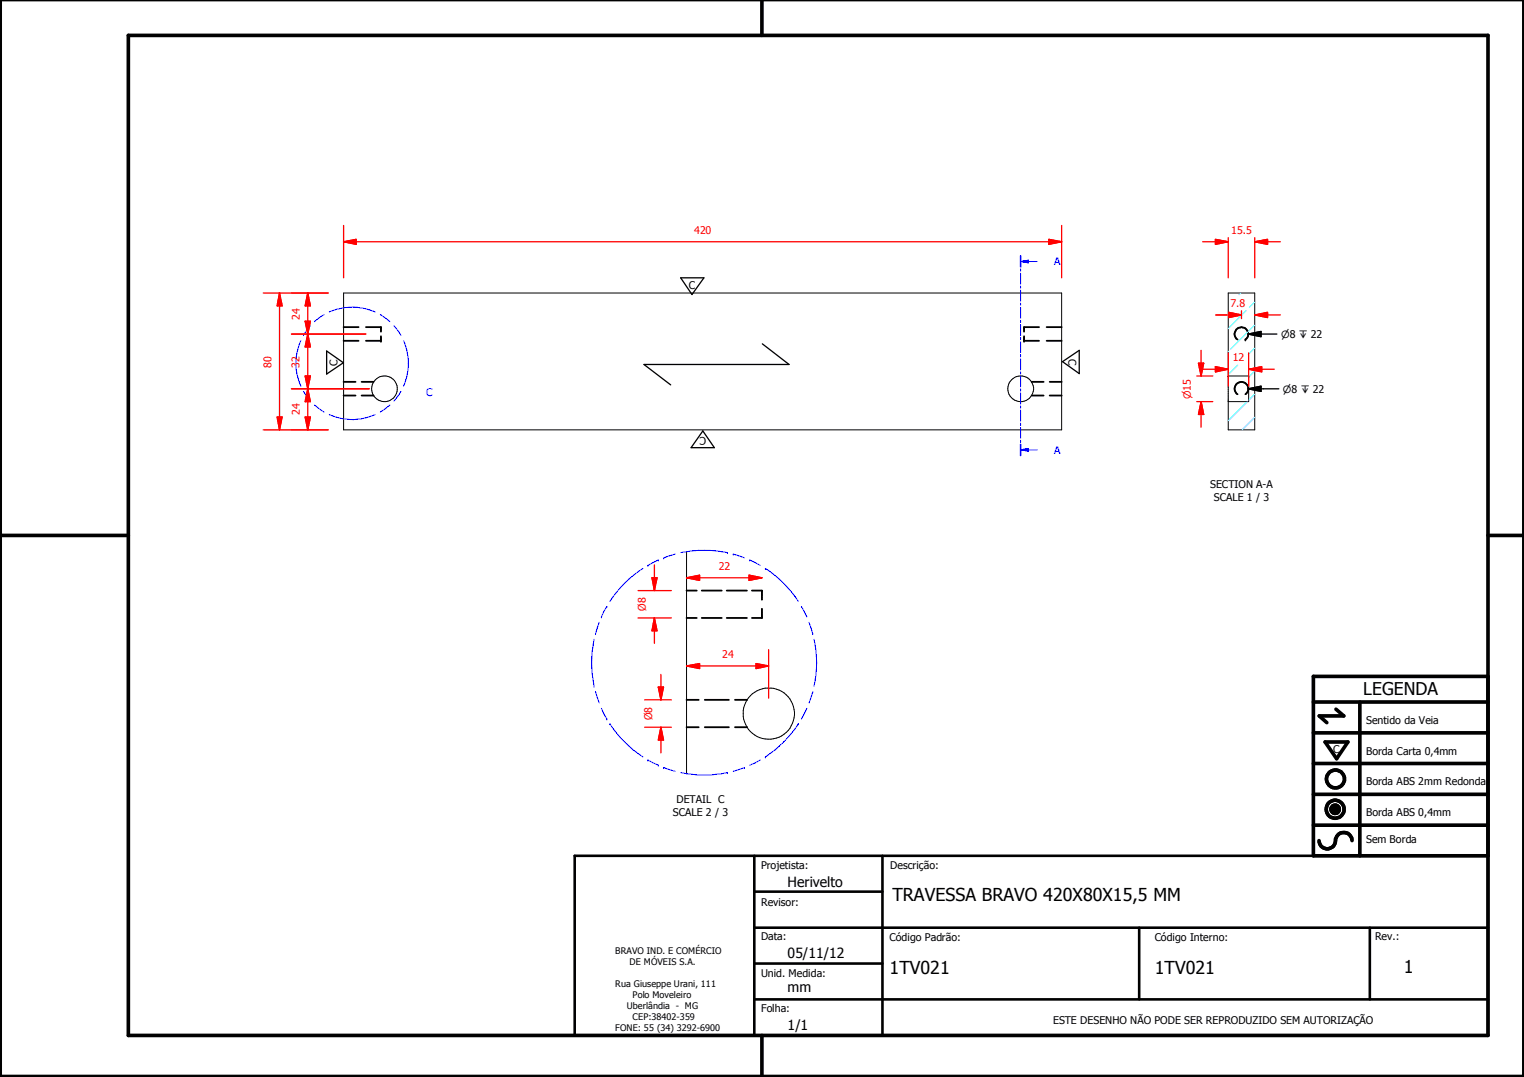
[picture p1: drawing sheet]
<svg xmlns="http://www.w3.org/2000/svg" width="297mm" height="210mm" viewBox="0 0 297 210" stroke-linecap="round" stroke-linejoin="round" font-family="sans-serif">
<g fill="none" stroke="#000" stroke-width=".35">
<path d="M67 74.4h2.3M67 77.1h2.3M67 63.8h2.9M67 66.4h2.9M70.5 74.4h2.3M70.5 77.1h2.3M71.3 63.8h2.9v.8M74.2 65.5v.9h-2.9M199.6 65.5v.9h2.9M201.1 74.4h2.3M201.1 77.1h2.3M202.5 63.8h-2.9v.8"/>
<path d="M204 63.8h2.9M204 66.4h2.9M204.6 74.4h2.3M204.6 77.1h2.3M241.2 76.8a1.32 1.32 0 0 1-.2-1.9 1.32 1.32 0 0 1 2 0 1.32 1.32 0 0 1-.3 1.9M241.2 66.2a1.33 1.33 0 0 1-.2-2 1.33 1.33 0 0 1 2 0 1.33 1.33 0 0 1-.3 2M133.8 115.1h2M136.8 115.1h3.9M141.6 115.1h4M146.6 115.1h1.9v1.8M148.5 118.7v1.7h-1.9M133.8 136.4h2.4"/>
<path d="M133.8 120.4h2M136.8 120.4h3.9M137.4 136.4h4.7M141.6 120.4h4M143.3 136.4h2.3M133.8 141.7h2.4M137.4 141.7h4.7M143.3 141.7h2.3"/>
</g>
<g fill="#000">
<circle cx="74.2" cy="66.4" r=".18"/>
<circle cx="199.6" cy="66.4" r=".18"/>
<circle cx="242.7" cy="66.2" r=".18"/>
</g>
<g fill="none" stroke="#000" stroke-width=".19">
<path d="M67 57.1h139.9v26.7h-139.9zM239.4 57.1h5.2v26.7h-5.2zM239.4 73.3h.1M239.4 73.3h4v5h-4M133.8 107.5v43.3M259.4 157.6l1.6 .1zM259.4 157.7l1.6 .1zM259.4 157.8l1.6 .1zM259.4 157.9h1.6v.1zM259.4 157.9l1.6 .1h-1.5zM259.4 157.6h1.6zM259.5 158h1.5z"/>
<path d="M259.5 158l1.4 .1zM259.5 157.5l1.5 .1zM259.5 158.1h1.4zM259.5 157.4l1.5 .1zM259.5 158.1l1.4 .1zM259.5 157.3l1.4 .1zM259.6 158.2h1.3zM259.6 158.2h1.2zM259.6 157.2l1.3 .1zM259.6 158.2l1.2 .1zM259.6 157.2h1.3zM259.7 158.3h1.1z"/>
<path d="M259.7 158.3l1 .1zM259.7 157.1l1.1 .1zM259.7 157.1h1.1zM259.8 158.4h.9zM259.8 158.4h.8zM259.8 157.1h1zM259.8 157.1h.9zM259.8 158.4l.8 .1zM259.8 157l.9 .1zM259.8 157h.8zM259.9 158.5h.7zM259.9 158.5h.6z"/>
<path d="M259.9 157h.7zM260 158.5h.5zM260 158.5h.4zM260 157h.6zM260.1 158.5h.3zM260.1 158.5h.2zM260.1 156.9l.4 .1zM260.1 156.9h.3zM260.1 156.9h.2z"/>
<circle cx="74.9" cy="75.8" r="2.5"/>
<circle cx="198.9" cy="75.8" r="2.5"/>
<circle cx="149.8" cy="139.1" r="5"/>
</g>
<g fill="#000">
<path d="M259.4 157.6h1.6zM259.5 157.5l1.5 .1zM259.5 157.4l1.5 .1zM259.5 157.3l1.4 .1zM259.6 157.2l1.3 .1zM259.6 157.2h1.3zM259.7 157.1l1.1 .1zM259.7 157.1h1.1zM259.8 157.1h1zM259.8 157.1h.9zM259.8 157l.9 .1zM259.8 157h.8z"/>
<path d="M259.9 157h.7zM260 157h.6zM260.1 156.9l.4 .1zM260.1 156.9h.3zM260.1 156.9h.2zM260.1 158.5h.2zM260 158.5h.4zM260.1 158.5h.3zM259.9 158.5h.6zM260 158.5h.5zM259.8 158.4l.8 .1zM259.9 158.5h.7z"/>
<path d="M259.8 158.4h.8zM259.7 158.3l1 .1zM259.8 158.4h.9zM259.6 158.2l1.2 .1zM259.7 158.3h1.1zM259.6 158.2h1.2zM259.5 158.1l1.4 .1zM259.6 158.2h1.3zM259.5 158l1.4 .1zM259.5 158.1h1.4zM259.4 157.9l1.6 .1h-1.5zM259.5 158h1.5z"/>
<path d="M259.4 157.6l1.6 .1zM259.4 157.7l1.6 .1zM259.4 157.8l1.6 .1zM259.4 157.9h1.6v.1z"/>
</g>
<g fill="none" stroke="#000" stroke-width=".71">
<path d="M148.5 0v6.9M297 -.1v209.9h-297v-209.9M25 6.9h265v194.9h-265zM0 104.4h25M290 104.4h7M256 136.8h34M260.4 138.2l1.5 1.3h-4.8l1.5 1.3M265 136.8v30M290 131.8h-34v35h34M256 154.8h34M256 148.8h34M256 142.8h34"/>
<path d="M258.3 144.6h4.4l-2.2 3.3zM256 160.8h34M257.1 163.8a1.62 1.62 0 0 0 1.8 1.6 1.62 1.62 0 0 0 1.4-1.9 1.63 1.63 0 0 1 1.7-1.2 1.63 1.63 0 0 1 1.5 1.5M148.5 201.8v8"/>
<circle cx="260.2" cy="157.7" r="1.76"/>
<circle cx="260.2" cy="157.7" r=".82"/>
<circle cx="260.3" cy="151.8" r="1.76"/>
</g>
<path d="M112 166.8h178v35h-178zM147 173.8h25M147 166.8v35M172 166.8v35M147 194.8h143M147 180.8h143M147 187.8h25M222 180.8v14M267 180.8v14" fill="none" stroke="#000" stroke-width=".51"/>
<g fill="none" stroke="#00f" stroke-width=".19">
<path d="M198.9 49.9v2.1M198.9 52.4v.5M198.9 53.3v2.1M198.9 55.8v.4M198.9 56.6v2.1M198.9 59.1v.4M198.9 59.9v2.2M198.9 62.4v.5M198.9 63.2v2.2M198.9 65.7v.5M198.9 66.6v2.1M198.9 69.1v.5"/>
<path d="M198.9 69.9v2.2M198.9 72.4v.5M198.9 73.3v2.1M198.9 75.8v.4M198.9 76.6v2.1M198.9 79.1v.4M198.9 79.9v2.2M198.9 82.5v.4M198.9 83.3v2.1M198.9 85.8v.4M198.9 86.6v2.2M198.9 87.7h1.5"/>
</g>
<path d="M198.9 49.9v2.1M198.9 86.6v2.2" fill="none" stroke="#00f" stroke-width=".3"/>
<path d="M198.9 87.7l1.5-.3v.5z" fill="#00f"/>
<path d="M198.9 51h1.5M198.9 87.7l1.5-.3v.5zM200.4 87.7h1.7" fill="none" stroke="#00f" stroke-width=".19"/>
<path d="M198.9 51l1.5-.3v.5z" fill="#00f"/>
<g fill="none" stroke="#00f" stroke-width=".19">
<path d="M198.9 51l1.5-.3v.5zM200.4 51h1.7M58.6 66.4a11 11 0 0 0 0 8.9M59.1 76.3l1.4 1.8M60.5 63.5l-1.4 1.9M61.3 79l1.9 1.3M63.2 61.3l-1.9 1.4M64.2 60.8a11.1 11.1 0 0 1 8.9 0M74.1 61.3l1.9 1.4M76 79l-1.9 1.3M76.8 63.5l1.3 1.9M78.1 76.3l-1.3 1.8"/>
<path d="M78.7 66.4a10.7 10.7 0 0 1 0 8.9M64.2 80.8a10.7 10.7 0 0 0 8.9 0"/>
</g>
<path d="M241.8 57.1l-.3 .3M244.6 58.9l-1.1 1M239.5 68.5h-.1M241.3 71.2l-1.9 1.8M242.9 60.6l-3.5 3.5M243.1 78.3l-3.7 3.7M244.6 76.8l-1.2 1.2M244.6 72.3l-1.2 1.2M244.6 67.9l-1.3 1.2M244.6 63.4l-4.7 4.6M244.6 81.3l-2.5 2.5" fill="none" stroke="#0ff" stroke-width=".19"/>
<path d="M244.6 47.1h2.5" fill="none" stroke="#f00" stroke-width=".25"/>
<path d="M244.6 47.1l2.5-.4v.9z" fill="#f00"/>
<path d="M236.9 47.1h2.5M244.6 47.1l2.5-.4v.9z" fill="none" stroke="#f00" stroke-width=".25"/>
<path d="M236.9 46.7l2.5 .4-2.5 .5z" fill="#f00"/>
<path d="M67 47.1h2.4M234.4 47.1h2.5M236.9 46.7l2.5 .4-2.5 .5zM239.4 46.3v7.8M244.6 46.3v7.8M247.1 47.1h2.5" fill="none" stroke="#f00" stroke-width=".25"/>
<path d="M67 47.1l2.4-.4v.9z" fill="#f00"/>
<path d="M67 47.1l2.4-.4v.9zM204.4 47.1h2.5" fill="none" stroke="#f00" stroke-width=".25"/>
<path d="M204.4 46.7l2.5 .4-2.5 .5z" fill="#f00"/>
<path d="M60 57.1v2.5M67 43.9v10.2M69.4 47.1h135M204.4 46.7l2.5 .4-2.5 .5zM206.9 43.9v10.2" fill="none" stroke="#f00" stroke-width=".25"/>
<path d="M60 57.1l.5 2.5h-1z" fill="#f00"/>
<path d="M60 57.1l.5 2.5h-1zM60 62.6v2.5" fill="none" stroke="#f00" stroke-width=".25"/>
<path d="M59.5 62.6h1l-.5 2.5z" fill="#f00"/>
<path d="M56.8 57.1h7.2M60 59.6v3M56.8 65.1h14.5M59.5 62.6h1l-.5 2.5zM60 81.3v2.5" fill="none" stroke="#f00" stroke-width=".25"/>
<path d="M59.5 81.3h1l-.5 2.5z" fill="#f00"/>
<path d="M60 75.8v2.5M59.5 81.3h1l-.5 2.5z" fill="none" stroke="#f00" stroke-width=".25"/>
<path d="M60 75.8l.5 2.5h-1z" fill="#f00"/>
<path d="M56.8 75.8h15.2M60 75.8l.5 2.5h-1zM60 73.3v2.5M60 78.3v3M56.8 83.8h7.2" fill="none" stroke="#f00" stroke-width=".25"/>
<path d="M59.5 73.3h1l-.5 2.5z" fill="#f00"/>
<path d="M59.5 73.3h1l-.5 2.5zM60 65.1v2.5" fill="none" stroke="#f00" stroke-width=".25"/>
<path d="M60 65.1l.5 2.5h-1z" fill="#f00"/>
<path d="M56.8 65.1h14.5M56.8 75.8h15.2M60 65.1l.5 2.5h-1zM60 67.6v5.7M54.5 81.3v2.5" fill="none" stroke="#f00" stroke-width=".25"/>
<path d="M54 81.3h1l-.5 2.5z" fill="#f00"/>
<path d="M54.5 57.1v2.5M54 81.3h1l-.5 2.5z" fill="none" stroke="#f00" stroke-width=".25"/>
<path d="M54.5 57.1l.5 2.5h-1z" fill="#f00"/>
<path d="M51.3 57.1h12.7M54.5 57.1l.5 2.5h-1zM54.5 59.6v21.7M234.1 70.8v2.5M51.3 83.8h12.7" fill="none" stroke="#f00" stroke-width=".25"/>
<path d="M233.6 70.8h1l-.5 2.5z" fill="#f00"/>
<path d="M233.6 70.8h1l-.5 2.5zM234.1 78.3v2.5" fill="none" stroke="#f00" stroke-width=".25"/>
<path d="M234.1 78.3l.5 2.5h-1z" fill="#f00"/>
<path d="M233.3 73.3h3.1M233.3 78.3h3.1M234.1 78.3l.5 2.5h-1zM234.1 68.3v2.5M239.5 61.4h2.5M234.1 80.8v2.5" fill="none" stroke="#f00" stroke-width=".25"/>
<path d="M239.5 60.9l2.5 .5-2.5 .5z" fill="#f00"/>
<path d="M239.5 60.9l2.5 .5-2.5 .5zM244.6 61.4h2.5" fill="none" stroke="#f00" stroke-width=".25"/>
<path d="M244.6 61.4l2.5-.5v1z" fill="#f00"/>
<path d="M237 61.4h2.5M242 60.6v1.5M243.4 72h2.5M244.6 61.4l2.5-.5v1zM247.1 61.4h2.5" fill="none" stroke="#f00" stroke-width=".25"/>
<path d="M243.4 72l2.5-.5v1z" fill="#f00"/>
<path d="M236.9 72h2.5M243.4 72l2.5-.5v1z" fill="none" stroke="#f00" stroke-width=".25"/>
<path d="M236.9 71.5l2.5 .5-2.5 .5z" fill="#f00"/>
<path d="M234.4 72h2.5M236.9 71.5l2.5 .5-2.5 .5zM239.4 68.8v6.5M243.4 68.8v6.5M245.9 72h2.5M133.8 112.6h2.6" fill="none" stroke="#f00" stroke-width=".25"/>
<path d="M132.7 54.1h4.5l-2.3 3.3zM63.7 68.4l3.2 2.3-3.2 2.2zM148.6 67l5.2 4h-28.3l5.2 4M207.1 70.5l3.3-2.2v4.5zM243.3 65.1l2.5-.5v1zM243.3 75.8l2.5-.5v1zM243.3 65.1h5.6M243.3 75.8h6M137 84l2.2 3.2h-4.5z" fill="none" stroke="#000" stroke-width=".25"/>
<path d="M243.3 65.1l2.5-.5v1zM243.3 75.8l2.5-.5v1z" fill="#000"/>
<g fill="none" stroke="#00f" stroke-width=".19">
<path d="M118.3 118.2h.1M118.3 118.2l-1.1 2M125.3 110.8a21.9 21.9 0 0 0-6.4 6.4M126.3 110.2h.1M128.3 109.1h.1M128.3 109.1l-2 1.1M129.4 108.7h.1M131.6 108l-2.2 .7M132.7 107.7a23.1 23.1 0 0 1 9.1 0M141.8 107.7h.1M142.9 108h.1M142.9 108l2.2 .7"/>
<path d="M146.1 109.1h.1M146.1 109.1l2.1 1.1M149.2 110.8h.1M149.2 110.8l.9 .6a22 22 0 0 1 5.5 5.8M156.2 118.2h.1M156.2 118.2l1.1 2M115.8 133.7h.1M115.8 124.6a22.7 22.7 0 0 0 0 9.1M116.1 123.5h.1M116.1 134.8h.1M116.1 134.8l.7 2.2M116.8 121.3l-.7 2.2"/>
<path d="M117.2 120.2h.1M117.2 138l1.1 2.1M157.3 138l-1.1 2.1M157.7 121.3l.7 2.2M158.4 123.5h.1M158.4 134.8h.1M158.4 134.8l-.7 2.2M158.7 124.6a20.8 20.8 0 0 1 0 9.1M118.3 140.1h.1M118.9 141.1h.1M118.9 141.1a22.7 22.7 0 0 0 6.4 6.4M126.3 148.1h.1"/>
<path d="M126.3 148.1l2 1M128.3 149.1h.1M129.4 149.6h.1M129.4 149.6l2.2 .7M132.7 150.6a21.1 21.1 0 0 0 9.1 0M141.8 150.6h.1M145.1 149.6h.1M145.1 149.6l-2.2 .7M148.2 148.1l-2.1 1M149.2 147.5h.1M155.6 141.1h.1M155.6 141.1l-2.1 2.7a23.4 23.4 0 0 1-4.3 3.7"/>
</g>
<path d="M133.8 112.6l2.6-.5v1z" fill="#f00"/>
<path d="M133.8 112.6l2.6-.5v1zM146 112.6h2.5" fill="none" stroke="#f00" stroke-width=".25"/>
<path d="M146 112.1l2.5 .5-2.5 .5z" fill="#f00"/>
<path d="M136.4 112.6h9.6M146 112.1l2.5 .5-2.5 .5zM133.8 129.8h2.6" fill="none" stroke="#f00" stroke-width=".25"/>
<path d="M133.8 129.8l2.6-.5v1z" fill="#f00"/>
<path d="M133.8 129.8l2.6-.5v1zM147.4 129.8h2.4" fill="none" stroke="#f00" stroke-width=".25"/>
<path d="M147.4 129.3l2.4 .5-2.4 .5z" fill="#f00"/>
<path d="M136.4 129.8h11M147.4 129.3l2.4 .5-2.4 .5zM149.8 126.6v9.5M128.8 141.7v2.5" fill="none" stroke="#f00" stroke-width=".25"/>
<path d="M128.8 141.7l.5 2.5h-1z" fill="#f00"/>
<path d="M128.8 133.9v2.5M128.8 141.7l.5 2.5h-1z" fill="none" stroke="#f00" stroke-width=".25"/>
<path d="M128.3 133.9h1l-.5 2.5z" fill="#f00"/>
<path d="M125.6 136.4h5.2M127.5 120.4v2.5M128.3 133.9h1l-.5 2.5zM128.8 131.4v2.5M125.6 141.7h5.2M128.8 144.2v2.5" fill="none" stroke="#f00" stroke-width=".25"/>
<path d="M127.5 120.4l.6 2.5h-1z" fill="#f00"/>
<path d="M127.5 112.6v2.5M127.5 120.4l.6 2.5h-1z" fill="none" stroke="#f00" stroke-width=".25"/>
<path d="M127.1 112.6h1l-.6 2.5z" fill="#f00"/>
<path d="M124.4 115.1h6.4M127.1 112.6h1l-.6 2.5zM127.5 110.1v2.5M124.4 120.4h6.4M127.5 122.9v2.5" fill="none" stroke="#f00" stroke-width=".25"/>
<g font-size="3.5">
<text x="173.9" y="175.7">TRAVESSA BRAVO 420X80X15,5 MM</text>
<text x="173.4" y="189.7">1TV021</text>
<text x="225.1" y="189.7">1TV021</text>
<text x="273.6" y="189.7">1</text>
</g>
<text font-size="3.4" x="265.7" y="135.4">LEGENDA</text>
<g font-size="2.7">
<text x="153.5" y="172.8">Herivelto</text>
<text x="153.5" y="186.6">05/11/12</text>
<text x="153.5" y="193.4">mm</text>
<text x="153.5" y="200.8">1/1</text>
</g>
<g font-size="2.1" fill="#f00">
<text x="135.3" y="45.6">420</text>
<text x="240" y="45.6">15.5</text>
<text x="239.9" y="59.8">7.8</text>
<text x="58.4" y="62.3" transform="rotate(-90 58.4 62.3)">24</text>
<text x="52.9" y="71.6" transform="rotate(-90 52.9 71.6)">80</text>
<text x="58.4" y="71.6" transform="rotate(-90 58.4 71.6)">32</text>
<text x="240.3" y="70.4">12</text>
<text x="58.4" y="80.9" transform="rotate(-90 58.4 80.9)">24</text>
<text x="140.1" y="111">22</text>
<text x="125.9" y="119" transform="rotate(-90 125.9 119)">Ø8</text>
<text x="140.8" y="128.2">24</text>
<text x="127.1" y="140.4" transform="rotate(-90 127.1 140.4)">Ø8</text>
</g>
<g font-size="2.1" fill="#00f">
<text x="205.4" y="51.7">A</text>
<text x="83.1" y="77.1">C</text>
<text x="205.4" y="88.5">A</text>
</g>
<g font-size="2.1">
<text x="134.3" y="56.3">C</text>
<text x="65.8" y="71.4" transform="rotate(-90 65.8 71.4)">C</text>
<text x="208.2" y="69.9" transform="rotate(90 208.2 69.9)">C</text>
<text x="137.7" y="85.2" transform="rotate(180 137.7 85.2)">C</text>
<text x="235.9" y="95.1">SECTION A-A</text>
<text x="236.6" y="97.6">SCALE 1 / 3</text>
<text x="266.3" y="141.1">Sentido da Veia</text>
<text x="259.8" y="146.7">C</text>
<text x="266.3" y="147.2">Borda Carta 0,4mm</text>
<text x="266.3" y="153.1">Borda ABS 2mm Redonda</text>
<text x="131.1" y="159">SCALE 2 / 3</text>
<text x="131.9" y="156.5">DETAIL C</text>
<text x="266.3" y="159">Borda ABS 0,4mm</text>
<text x="266.3" y="164.4">Sem Borda</text>
<text x="148.4" y="169.3">Projetista:</text>
<text x="173.5" y="169.5">Descrição:</text>
<text x="148.4" y="176.6">Revisor:</text>
<text x="148.4" y="183.2">Data:</text>
<text x="173.4" y="183.3">Código Padrão:</text>
<text x="225.1" y="183.3">Código Interno:</text>
<text x="268" y="183.2">Rev.:</text>
<text x="148.4" y="190.5">Unid. Medida:</text>
<text x="148.4" y="197.2">Folha:</text>
<text x="205.3" y="199.5">ESTE DESENHO NÃO PODE SER REPRODUZIDO SEM AUTORIZAÇÃO</text>
</g>
<g font-size="1.9">
<text x="249.7" y="65.9">⌀8 ↧ 22</text>
<text x="250.1" y="76.6">⌀8 ↧ 22</text>
</g>
<text font-size="1.9" fill="#f00" x="232.1" y="77.8" transform="rotate(-90 232.1 77.8)">⌀15</text>
<g font-size="1.8">
<text x="119.9" y="186">BRAVO IND. E COMÉRCIO</text>
<text x="122.7" y="188.1">DE MÓVEIS S.A.</text>
<text x="119.9" y="192.4">Rua Giuseppe Urani, 111</text>
<text x="122.2" y="196.7">Uberlândia - MG</text>
<text x="123.3" y="194.6">Polo Moveleiro</text>
<text x="119.9" y="201">FONE: 55 (34) 3292-6900</text>
<text x="123.3" y="198.8">CEP:38402-359</text>
</g>
</svg>
